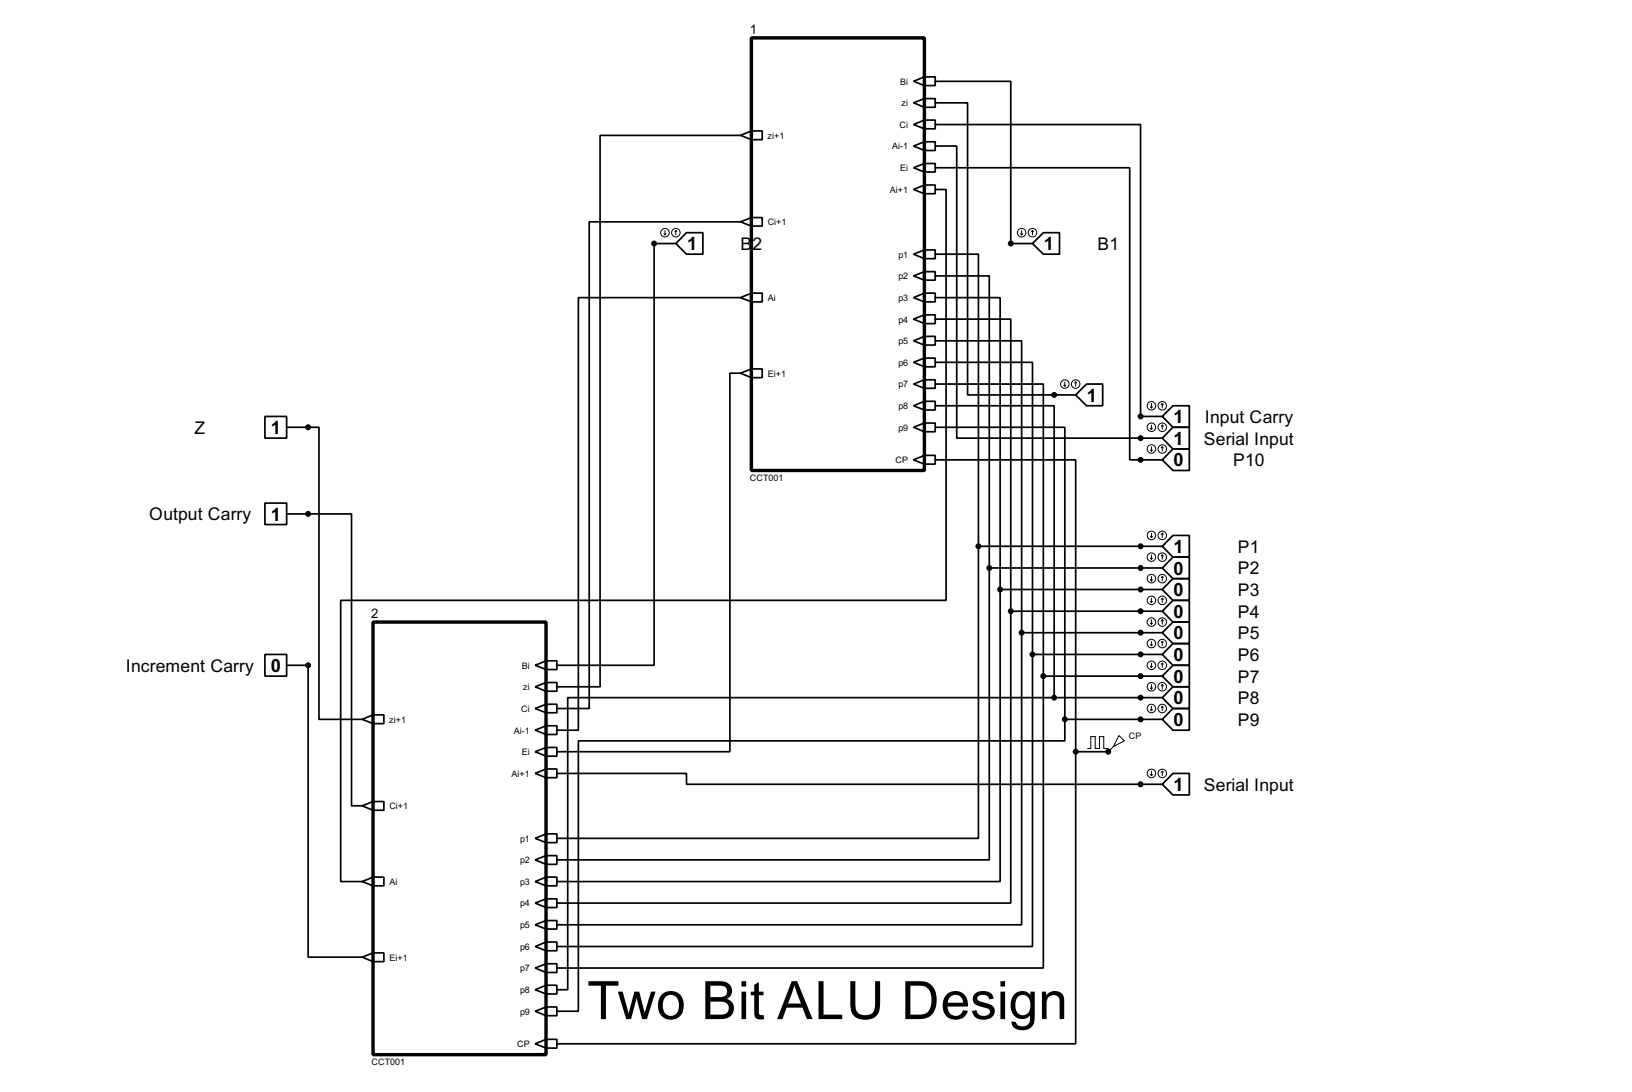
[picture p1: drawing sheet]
<svg xmlns="http://www.w3.org/2000/svg" width="383mm" height="256mm" viewBox="0 0 383 256" stroke-linecap="round" stroke-linejoin="round" font-family="sans-serif">
<g fill="none" stroke="#000" stroke-width=".4">
<path d="M214.7 19.1l2.5-1h2.6v2h-2.6zM217.2 18.1v2M219.8 19.1h17.7v38.1h5.1M174 31.8l2.6-1h2.5v2h-2.5zM174 31.8h-33v129.5h-10.1M176.6 30.8v2M214.7 24.2l2.5-1h2.6v2h-2.6zM214.7 29.3l2.5-1.1h2.6v2.1h-2.6zM214.7 34.3l2.5-1h2.6v2.1h-2.6zM214.7 39.4l2.5-1h2.6v2h-2.6zM217.2 23.2v2M217.2 28.2v2.1"/>
<path d="M217.2 33.3v2.1M217.2 38.4v2M219.8 29.3h48.2v68.5h5.1M219.8 34.3h5v68.6h48.3M219.8 39.4h45.7v68.6h7.6M219.8 24.2h7.6v68.6h25.4M158.8 57.2h-5.1v99.1h-22.8M161.3 54.7h3.9v5h-3.9l-2.5-2.5zM174 52.1l2.6-1h2.5v2h-2.5zM174 52.1h-35.5v114.3h-7.6M176.6 51.1v2M214.7 44.5l2.5-1h2.6v2h-2.6z"/>
<path d="M214.7 59.7l2.5-1h2.6v2.1h-2.6zM217.2 43.5v2M217.2 58.7v2.1M219.8 44.5h2.5v96.5h-142.2v66.1h5M219.8 59.7h10.1v68.6M242.6 57.2l2.6-2.5h3.8v5h-3.8zM174 69.9l2.6-1h2.5v2h-2.5zM174 69.9h-38.1v101.6h-5M176.6 68.9v2M214.7 64.8l2.5-1h2.6v2h-2.6zM214.7 69.9l2.5-1h2.6v2h-2.6zM214.7 75l2.5-1h2.6v2h-2.6z"/>
<path d="M217.2 63.8v2M217.2 68.9v2M217.2 74v2M217.2 79v2.1M219.8 64.8h12.7v68.6M219.8 69.9h15.2v68.6M219.8 75h17.7v68.6M62.3 97.8h5.1v5.1h-5.1zM174 87.7l2.6-1h2.5v2h-2.5zM174 87.7h-2.5v88.9h-40.6M176.6 86.7v2M214.7 80.1l2.5-1.1h2.6v2.1h-2.6z"/>
<path d="M214.7 85.1l2.5-1h2.6v2.1h-2.6zM214.7 90.2l2.5-1h2.6v2h-2.6zM214.7 95.3l2.5-1h2.6v2h-2.6zM217.2 84.1v2.1M217.2 89.2v2M217.2 94.3v2M217.2 99.4v2M219.8 80.1h20.3v68.5M219.8 85.1h22.8v68.6M219.8 90.2h25.4v68.6M219.8 95.3h27.9v68.6M252.8 92.8l2.5-2.6h3.8v5.1h-3.8z"/>
<path d="M275.6 95.3h3.9v5.1h-3.9l-2.5-2.6zM62.3 118.2h5.1v5h-5.1zM67.4 100.4h7.6v68.6h10.1M214.7 100.4l2.5-1h2.6v2h-2.6zM214.7 108l2.5-1h2.6v2h-2.6zM217.2 107v2M219.8 100.4h30.4v68.6M219.8 108h33v68.6M275.6 100.4h3.9v5.1h-3.9l-2.5-2.6zM275.6 105.5h3.9v5h-3.9l-2.5-2.5zM67.4 120.7h15.2v68.6h2.5M229.9 128.3v68.6h-99"/>
<path d="M229.9 128.3h43.2M232.5 133.4v68.6h-101.6M232.5 133.4h40.6M235 138.5v68.6h-104.1M235 138.5h38.1M275.6 125.8h3.9v5.1h-3.9l-2.5-2.6zM275.6 130.9h3.9v5h-3.9l-2.5-2.5zM275.6 135.9h3.9v5.1h-3.9l-2.5-2.5zM62.3 153.7h5.1v5.1h-5.1zM67.4 156.3h5v68.5h12.7M125.8 156.3l2.5-1.1h2.6v2.1h-2.6zM128.3 155.2v2.1"/>
<path d="M237.5 143.6v68.5h-106.6M237.5 143.6h35.6M240.1 148.6v68.6h-109.2M240.1 148.6h33M242.6 153.7v68.6h-111.7M242.6 153.7h30.5M245.2 158.8v68.6h-114.3M245.2 158.8h27.9M273.1 148.6l2.5-2.5h3.9v5.1h-3.9zM275.6 141h3.9v5.1h-3.9l-2.5-2.5zM275.6 151.2h3.9v5.1h-3.9l-2.5-2.6zM275.6 156.3h3.9v5h-3.9l-2.5-2.5z"/>
<path d="M85.1 169l2.6-1.1h2.5v2.1h-2.5zM87.7 167.9v2.1M125.8 161.3l2.5-1h2.6v2.1h-2.6zM125.8 166.4l2.5-1h2.6v2h-2.6zM125.8 171.5l2.5-1h2.6v2h-2.6zM125.8 176.6l2.5-1h2.6v2h-2.6zM128.3 160.3v2.1M128.3 165.4v2M128.3 170.5v2M128.3 175.6v2M247.7 163.9h-114.3v68.6h-2.5M247.7 163.9h25.4"/>
<path d="M250.2 169v5h-114.3v63.5h-5M250.2 169h22.9M252.8 176.6v68.6h-121.9M252.8 176.6h7.6M275.6 161.3h3.9v5.1h-3.9l-2.5-2.5zM275.6 166.4h3.9v5.1h-3.9l-2.5-2.5zM85.1 189.3l2.6-1h2.5v2h-2.5zM87.7 188.3v2M125.8 181.7l2.5-1.1h2.6v2.1h-2.6zM125.8 196.9l2.5-1h2.6v2h-2.6zM128.3 180.6v2.1M128.3 195.9v2"/>
<path d="M130.9 181.7h30.4v2.5h111.8M275.6 181.7h3.9v5h-3.9l-2.5-2.5zM85.1 207.1l2.6-1.1h2.5v2.1h-2.5zM87.7 206v2.1M125.8 202l2.5-1h2.6v2h-2.6zM125.8 207.1l2.5-1.1h2.6v2.1h-2.6zM125.8 212.1l2.5-1h2.6v2.1h-2.6zM125.8 217.2l2.5-1h2.6v2h-2.6zM128.3 201v2M128.3 206v2.1M128.3 211.1v2.1M128.3 216.2v2"/>
<path d="M85.1 224.8l2.6-1h2.5v2.1h-2.5zM87.7 223.8v2.1M125.8 222.3l2.5-1h2.6v2h-2.6zM125.8 227.4l2.5-1h2.6v2h-2.6zM125.8 232.5l2.5-1.1h2.6v2.1h-2.6zM125.8 237.5l2.5-1h2.6v2.1h-2.6zM128.3 221.3v2M128.3 226.4v2M128.3 231.4v2.1M128.3 236.5v2.1M125.8 245.2l2.5-1.1h2.6v2.1h-2.6zM128.3 244.1v2.1"/>
</g>
<g fill="#000">
<circle cx="153.7" cy="57.2" r=".2"/>
<circle cx="237.5" cy="57.2" r=".2"/>
<circle cx="247.7" cy="92.8" r=".2"/>
<circle cx="268" cy="97.8" r=".2"/>
<circle cx="72.4" cy="100.4" r=".2"/>
<circle cx="268" cy="102.9" r=".2"/>
<circle cx="268" cy="108" r=".2"/>
<circle cx="72.4" cy="120.7" r=".2"/>
<circle cx="268" cy="128.3" r=".2"/>
<circle cx="268" cy="138.5" r=".2"/>
<circle cx="268" cy="133.4" r=".2"/>
<circle cx="72.4" cy="156.3" r=".2"/>
<circle cx="268" cy="143.6" r=".2"/>
<circle cx="268" cy="148.6" r=".2"/>
<circle cx="268" cy="153.7" r=".2"/>
<circle cx="268" cy="158.8" r=".2"/>
<circle cx="260.4" cy="176.6" r=".2"/>
<circle cx="268" cy="163.9" r=".2"/>
<circle cx="268" cy="169" r=".2"/>
<circle cx="268" cy="184.2" r=".2"/>
</g>
<path d="M176.6 8.9h40.6v101.6h-40.6zM87.7 146.1h40.6v101.6h-40.6z" fill="none" stroke="#000" stroke-width=".8"/>
<g fill="#000" stroke="#000" stroke-width=".4">
<circle cx="153.7" cy="57.2" r=".5"/>
<circle cx="237.5" cy="57.2" r=".5"/>
<circle cx="247.7" cy="92.8" r=".5"/>
<circle cx="268" cy="97.8" r=".5"/>
<circle cx="72.4" cy="100.4" r=".5"/>
<circle cx="268" cy="102.9" r=".5"/>
<circle cx="268" cy="108" r=".5"/>
<circle cx="72.4" cy="120.7" r=".5"/>
<circle cx="229.9" cy="128.3" r=".5"/>
<circle cx="232.4" cy="133.4" r=".5"/>
<circle cx="235" cy="138.5" r=".5"/>
<circle cx="268" cy="128.3" r=".5"/>
<circle cx="268" cy="133.4" r=".5"/>
<circle cx="268" cy="138.5" r=".5"/>
<circle cx="72.4" cy="156.3" r=".5"/>
<circle cx="237.5" cy="143.6" r=".5"/>
<circle cx="240" cy="148.6" r=".5"/>
<circle cx="242.6" cy="153.7" r=".5"/>
<circle cx="245.1" cy="158.8" r=".5"/>
<circle cx="268" cy="148.6" r=".5"/>
<circle cx="268" cy="158.8" r=".5"/>
<circle cx="268" cy="143.6" r=".5"/>
<circle cx="268" cy="153.7" r=".5"/>
<circle cx="247.7" cy="163.9" r=".5"/>
<circle cx="250.2" cy="169" r=".5"/>
<circle cx="252.7" cy="176.6" r=".5"/>
<circle cx="260.4" cy="176.6" r=".5"/>
<circle cx="268" cy="169" r=".5"/>
<circle cx="268" cy="163.9" r=".5"/>
<circle cx="268" cy="184.2" r=".5"/>
</g>
<g fill="none" stroke="#000" stroke-width=".23">
<path d="M156 54.9l.3 .3M156.3 54.2v1M156.5 54.9l-.2 .3M158.8 54.2l.3 .2M158.8 54.2l-.2 .2M158.8 54.2v1M239.8 54.9l.3 .3M240.1 54.2v1M240.3 54.9l-.2 .3M242.6 54.2l.3 .2M242.6 54.2l-.2 .2M242.6 54.2v1"/>
<path d="M250 90.5l.2 .2M250.2 89.7v1M250.5 90.5l-.3 .2M252.8 89.7l.2 .3M252.8 89.7l-.3 .3M252.8 89.7v1M270.3 95.6l.3 .2M270.6 94.8v1M270.6 99.9v1M270.8 95.6l-.2 .2M273.1 94.8l.3 .3M273.1 94.8l-.2 .3"/>
<path d="M273.1 94.8v1M273.1 99.9v1M273.1 99.9l.3 .2M273.1 99.9l-.2 .2M270.3 100.6l.3 .3M270.3 105.7l.3 .3M270.6 105v1M270.8 100.6l-.2 .3M270.8 105.7l-.2 .3M273.1 105v1M273.1 105l.3 .2M273.1 105l-.2 .2"/>
<path d="M270.3 126l.3 .3M270.3 131.1l.3 .3M270.3 136.2l.3 .3M270.6 125.3v1M270.6 130.4v1M270.6 135.4v1.1M270.8 126l-.2 .3M270.8 131.1l-.2 .3M270.8 136.2l-.2 .3M273.1 125.3v1M273.1 130.4v1M273.1 135.4v1.1"/>
<path d="M273.1 125.3l.3 .2M273.1 125.3l-.2 .2M273.1 130.4l.3 .2M273.1 130.4l-.2 .2M273.1 135.4l.3 .3M273.1 135.4l-.2 .3M270.3 141.3l.3 .2M270.3 146.4l.3 .2M270.3 151.4l.3 .3M270.3 156.5l.3 .3M270.6 140.5v1M270.6 145.6v1"/>
<path d="M270.6 150.7v1M270.6 155.8v1M270.8 141.3l-.2 .2M270.8 146.4l-.2 .2M270.8 151.4l-.2 .3M270.8 156.5l-.2 .3M273.1 140.5v1M273.1 145.6v1M273.1 150.7v1M273.1 155.8v1M273.1 140.5l.3 .3M273.1 140.5l-.2 .3"/>
<path d="M273.1 145.6l.3 .3M273.1 145.6l-.2 .3M273.1 150.7l.3 .2M273.1 150.7l-.2 .2M273.1 155.8l.3 .2M273.1 155.8l-.2 .2M255.6 175.8h.7v-2.8h1.1v2.8h1v-2.8h1v2.8h1M261.7 175.3l-1.3 1.3M262.9 172.8l1.3 1.2-2.5 1.3zM270.3 161.6l.3 .3M270.3 166.7l.3 .2M270.6 160.8v1.1"/>
<path d="M270.6 165.9v1M270.8 161.6l-.2 .3M270.8 166.7l-.2 .2M273.1 160.8v1.1M273.1 165.9v1M273.1 160.8l.3 .3M273.1 160.8l-.2 .3M273.1 165.9l.3 .3M273.1 165.9l-.2 .3M270.3 181.9l.3 .3M270.6 181.2v1M270.8 181.9l-.2 .3"/>
<path d="M273.1 181.2v1M273.1 181.2l.3 .2M273.1 181.2l-.2 .2"/>
<circle cx="156.2" cy="54.7" r="1"/>
<circle cx="158.8" cy="54.7" r="1"/>
<circle cx="240" cy="54.7" r="1"/>
<circle cx="242.6" cy="54.7" r="1"/>
<circle cx="250.2" cy="90.2" r="1"/>
<circle cx="252.7" cy="90.2" r="1"/>
<circle cx="270.5" cy="95.3" r="1"/>
<circle cx="273.1" cy="95.3" r="1"/>
<circle cx="270.5" cy="100.4" r="1"/>
<circle cx="270.5" cy="105.5" r="1"/>
<circle cx="273.1" cy="105.5" r="1"/>
<circle cx="273.1" cy="100.4" r="1"/>
<circle cx="270.5" cy="125.8" r="1"/>
<circle cx="270.5" cy="130.9" r="1"/>
<circle cx="270.5" cy="135.9" r="1"/>
<circle cx="273.1" cy="125.8" r="1"/>
<circle cx="273.1" cy="130.9" r="1"/>
<circle cx="273.1" cy="135.9" r="1"/>
<circle cx="270.5" cy="156.3" r="1"/>
<circle cx="270.5" cy="151.2" r="1"/>
<circle cx="270.5" cy="141" r="1"/>
<circle cx="270.5" cy="146.1" r="1"/>
<circle cx="273.1" cy="151.2" r="1"/>
<circle cx="273.1" cy="156.3" r="1"/>
<circle cx="273.1" cy="146.1" r="1"/>
<circle cx="273.1" cy="141" r="1"/>
<circle cx="270.5" cy="166.4" r="1"/>
<circle cx="270.5" cy="161.3" r="1"/>
<circle cx="273.1" cy="166.4" r="1"/>
<circle cx="273.1" cy="161.3" r="1"/>
<circle cx="270.5" cy="181.7" r="1"/>
<circle cx="273.1" cy="181.7" r="1"/>
</g>
<text font-size="13.9" x="138" y="239.4">Two Bit ALU Design</text>
<g font-size="4.8">
<text x="161.5" y="58.8">1</text>
<text x="245.3" y="58.8">1</text>
<text x="255.4" y="94.3">1</text>
<text x="63.7" y="101.9">1</text>
<text x="275.8" y="99.4">1</text>
<text x="275.8" y="104.5">1</text>
<text x="275.8" y="109.6">0</text>
<text x="63.7" y="122.3">1</text>
<text x="275.8" y="129.9">1</text>
<text x="275.8" y="135">0</text>
<text x="275.8" y="140">0</text>
<text x="275.8" y="145.1">0</text>
<text x="275.8" y="150.2">0</text>
<text x="275.8" y="155.3">0</text>
<text x="63.7" y="157.8">0</text>
<text x="275.8" y="160.4">0</text>
<text x="275.8" y="165.4">0</text>
<text x="275.8" y="170.5">0</text>
<text x="275.8" y="185.8">1</text>
</g>
<g font-size="4.6">
<text x="174" y="58.7">B</text>
<text x="176.9" y="58.7">2</text>
<text x="257.9" y="58.7">B1</text>
<text x="45.7" y="101.9">Z</text>
<text x="283.1" y="99.3">Input Carry</text>
<text x="282.9" y="104.4">Serial Input</text>
<text x="289.7" y="109.5">P10</text>
<text x="35.1" y="122.2">Output Carry</text>
<text x="290.9" y="129.8">P1</text>
<text x="290.9" y="134.9">P2</text>
<text x="290.9" y="140">P3</text>
<text x="290.9" y="145.1">P4</text>
<text x="290.9" y="150.1">P5</text>
<text x="290.9" y="155.2">P6</text>
<text x="29.6" y="157.8">Increment Carry</text>
<text x="290.9" y="160.3">P7</text>
<text x="290.9" y="165.4">P8</text>
<text x="290.9" y="170.5">P9</text>
<text x="282.9" y="185.7">Serial Input</text>
</g>
<g font-size="3.5">
<text x="176.2" y="7.9">1</text>
<text x="87.3" y="145.1">2</text>
</g>
<g font-size="2.4">
<text x="211.5" y="19.9">Bi</text>
<text x="211.9" y="25">zi</text>
<text x="180.4" y="32.6">zi+1</text>
<text x="209.6" y="35.1">Ai-1</text>
<text x="211.4" y="30">Ci</text>
<text x="211.5" y="40.2">Ei</text>
<text x="209.1" y="45.3">Ai+1</text>
<text x="180.4" y="52.9">Ci+1</text>
<text x="211.1" y="60.5">p1</text>
<text x="211.1" y="65.6">p2</text>
<text x="180.4" y="70.7">Ai</text>
<text x="211.1" y="70.7">p3</text>
<text x="211.1" y="75.8">p4</text>
<text x="211.1" y="80.8">p5</text>
<text x="180.4" y="88.5">Ei+1</text>
<text x="211.1" y="85.9">p6</text>
<text x="211.1" y="91">p7</text>
<text x="211.1" y="96.1">p8</text>
<text x="211.1" y="101.2">p9</text>
<text x="176.2" y="113">CCT001</text>
<text x="210.4" y="108.8">CP</text>
<text x="122.6" y="157.1">Bi</text>
<text x="122.5" y="167.2">Ci</text>
<text x="123" y="162.1">zi</text>
<text x="91.5" y="169.8">zi+1</text>
<text x="120.7" y="172.3">Ai-1</text>
<text x="265.2" y="173.6">CP</text>
<text x="122.6" y="177.4">Ei</text>
<text x="120.2" y="182.5">Ai+1</text>
<text x="91.5" y="190.1">Ci+1</text>
<text x="122.2" y="197.7">p1</text>
<text x="122.2" y="202.8">p2</text>
<text x="91.5" y="207.9">Ai</text>
<text x="122.2" y="207.9">p3</text>
<text x="122.2" y="212.9">p4</text>
<text x="122.2" y="218">p5</text>
<text x="91.5" y="225.6">Ei+1</text>
<text x="122.2" y="223.1">p6</text>
<text x="122.2" y="228.2">p7</text>
<text x="122.2" y="233.3">p8</text>
<text x="122.2" y="238.3">p9</text>
<text x="121.5" y="246">CP</text>
<text x="87.3" y="250.1">CCT001</text>
</g>
</svg>
